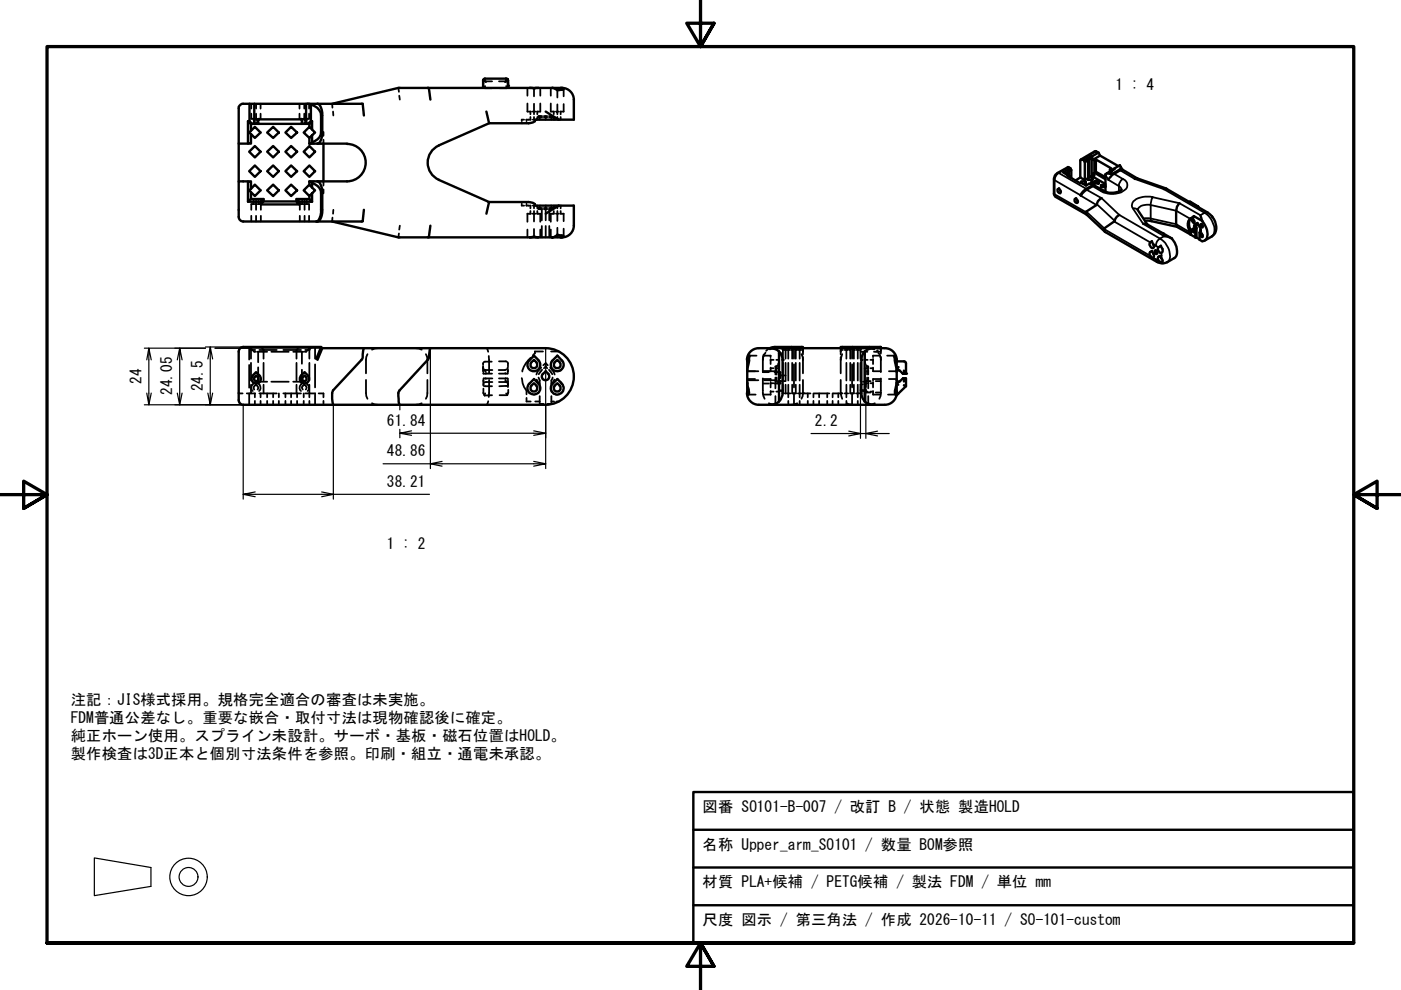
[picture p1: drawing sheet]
<svg xmlns="http://www.w3.org/2000/svg" width="297mm" height="210mm" viewBox="0 0 297 210" stroke-linecap="round" stroke-linejoin="round" font-family="sans-serif">
<!-- layer: Hidden (ISO) -->
<g fill="none" stroke="#000" stroke-width=".38">
<path d="M84.5 18.6l.1 .9M102.4 17v.1M102.5 18v.3M102.5 18.6h.1M102.5 16.9h.1M102.5 17v.2M102.5 17.4v.4M102.5 18.5v.1M102.5 16.9l.1-.2v.2M102.5 16.9l.1 .1v-.1M102.6 16.9l-.1 .2M102.6 18.6l.1 .1"/>
<path d="M102.7 16.7h.2zM102.7 17.2l.4 .2M102.7 18.5v.2M102.7 18.7h1.6M102.9 18.3l-.1 .1M103 17.3v.1M104.3 17.2l-1.4 .1M105.8 17.2h1.4M105.9 18.7h1.6M107.1 17.3v.1M107.2 17.2h.2l-.3 .2M107.2 17.2v.1"/>
<path d="M107.3 18.3l.1 .1M107.4 18.5l.1 .2M107.5 17l.1-.1-.1 .2M107.6 18.6l-.1 .1M107.6 18.6h.1M111.8 18.6v1.7M112.3 18.6h.6M113.2 18.6v.1M113.2 18.8v1.6M113.5 18.6h.5M114.6 18.6v1.7M116.8 18.6v1.7"/>
<path d="M117.2 18.6l.7 .2M118.2 18.6v.2M118.2 19v1.7M118.5 19h.6M118.9 18.6h.1M119.1 18.6h.1M119.5 18.8v1.6M53.3 24.1v1.1M53.3 22v1M53.5 25.2h.3v.4M53.8 25.9v.4M54 25.2h.5"/>
<path d="M54.3 22v1M54.3 24.1v1.5M54.3 25.9v.4M55.1 25.2h-.4M55.2 22v1M55.2 24.1v1.1M63.5 24.1v1.1h.1M63.5 22v1M63.7 25.2h.3M64.3 25.2h.2v.4M64.5 24.1v1.1h.3M64.5 22v1"/>
<path d="M64.5 25.9v.4M65 25.2h.3M65 25.2v.4M65 25.9v.4M65.5 24.1v1.1h-.1M65.5 22v1M65.6 38.5h1M65.6 30.5h1M67.6 38.5h1v.8M68.6 28v.8M68.6 29.6v.9h-1M70.4 22l.1 .8"/>
<path d="M70.6 23.7l.1 .8M84.6 20.3l.2 .8M110.6 25.9v.2M111.1 25.4h-.5v.2M111.6 25.4h.9M111.6 25.4v.2M111.6 25.9v.2M111.8 21.9v1.8h.2M112.1 23.7h.5M112.5 23.7v.5M112.5 24.8v.6M112.9 23.7h.6"/>
<path d="M113 25.4h.4M113.2 22v2.2M113.2 24.8v.6M113.9 23.7h.4M113.9 25.2l-.2 .2M113.9 23.7v.5M113.9 24.8v.6M114.2 24.9h.1M114.2 24.9l-.2 .2M114.2 24.8v.1M114.3 24.6l-.1 .1M114.4 24.8v.3"/>
<path d="M114.4 25.2v.2M114.4 24.9h.5M114.6 21.9v1.8h-.2M114.9 24.6h-.5v.1M115.3 24.6h.4v.1M115.3 24.9h.7M115.7 24.8v.3M115.7 25.2v.2M115.7 24.6h.3M116.4 24.6h.5v.1M116.4 24.9h.5M116.8 21.9v1.8h.1"/>
<path d="M116.9 24.8v.3M116.9 25.2v.2M117 23.7h.5M117 24.9h.2M117 24.6l.2 .1M117.2 24.9l.1 .2M117.2 24.8v.1M117.4 23.7v.5M117.4 24.8v.6M117.5 25.2l.2 .2M117.9 23.7h.3v.5M118.2 22.1v1.6h.3"/>
<path d="M118.2 24.8v.6M118.8 23.7h.5M118.9 23.7v.5M118.9 24.8v.6M119.5 22.1v1.6h-.1M53.3 45.8v1.2M53.4 43.3h-.1v1.2M53.5 43.3h.3M53.8 42.2v.3M53.8 42.9v.4M54 43.3h.3v1.2M54.3 42.9v.4h.2"/>
<path d="M54.3 42.2v.3M54.3 45.8v1.2M54.8 42.9v.4h.3M54.8 42.2v.3M55.2 43.3h.1v1.2M55.3 45.8v1.2M63.6 45.8v1.2M63.6 43.3v1.2M64.1 42.9v.4h-.3M64.1 42.2v.3M64.3 43.3h.5M64.6 42.2v.3"/>
<path d="M64.6 42.9v1.6M64.6 45.8v1.2M65 42.9v.4h.3M65 42.2v.3M65.5 43.3v1.2M65.5 45.8v1.2M68.6 40.2v.8M70.5 46.1l-.1 .9M70.7 44.5l-.1 .8M84.6 49.5l-.1 .8M84.8 47.9l-.2 .8M110.6 43.3v.3h.5"/>
<path d="M110.6 42.8v.3M111.6 43.6h.9M111.6 42.8v.3M111.6 43.3v.3M111.8 48.7v1.6M112 45.3h-.2v1.7M112.1 45.3h.5M112.3 50.3h.6M112.5 43.6v.6M112.5 44.7v.6M112.9 45.3h.6M113 43.6h.4"/>
<path d="M113.2 48.5v1.7M113.2 43.6v.6M113.2 44.7v2.3M113.2 50.3h.1M113.5 50.3h.5M113.7 43.6l.2 .1M113.9 45.3h.4M113.9 43.6v.6M113.9 44.7v.6M114 43.9l.2 .2M114.2 44.1h.1M114.2 44.2l.1 .2"/>
<path d="M114.2 44.1v.1M114.4 43.6v.1M114.4 43.9v.3M114.4 44.2v.2h.5M114.4 44.1h.5M114.4 45.3h.2v1.7M114.6 48.7v1.6M114.9 44.4v2.3M114.9 47.9v2.4M115.3 44.4h.7M115.3 44.1h.7M115.7 43.6v.1"/>
<path d="M115.7 43.9v.3M115.7 44.2v2.5M115.7 47.9v2.4M116.4 44.1h.5M116.5 44.4v2.3M116.5 47.9v2.4M116.8 48.7v1.6M116.9 43.6v.1M116.9 43.9v.3M116.9 44.2v.2h-.5M116.9 45.3h-.1v1.7M117 44.1h.2"/>
<path d="M117 45.3h.5M117.2 44.2l-.2 .2M117.2 44.1v.1M117.3 43.9l-.1 .2M117.4 43.6v.6M117.4 44.7v.6M117.7 43.6l-.2 .1M117.9 50.2l-.7 .1M117.9 45.3h.6M118.2 43.6v.6M118.2 44.7v2.1M118.2 48.3v1.6"/>
<path d="M118.2 50.1v.2M118.8 45.3h.5M118.9 43.6v.6M118.9 44.7v.6M118.9 50.3h.1M119.1 50.3h.1M119.1 49.9l-.6 .1M119.4 45.3h.1v1.6M119.5 48.5v1.6M52.6 73.6l.2 .2M52.8 73.8v2.4M52.8 77.4v4.8"/>
<path d="M52.9 73.6l.2 .2M53 73.9l.2 .3h.9M53.2 74.2v1.8M53.2 76.9v3.8M53.3 73.9l.3 .4M53.8 74.5l.4 .1M54.5 74.6h2.1M54.7 74.6v2.2M54.7 77.9v2.2M55 74.2h3.7M55.3 73.6l.2 .2M55.7 73.9l.2 .3v1.8"/>
<path d="M55.9 76.9v3.8M57.5 74.6h3.7M60.1 74.2h3.7M62.2 74.6h2.1M62.9 76.9v3.8M63.1 73.9l-.2 .3v1.8M63.5 73.6l-.2 .2M64 78.4v2.5h-1.8M64 74.6v2.5M64.7 74.2h.9M65 74.5l-.4 .1M65.5 73.9l-.3 .4"/>
<path d="M65.6 74.2v1.8M65.6 76.9v3.8M65.8 73.9l-.2 .3M65.9 73.6l-.2 .2M66.2 73.6l-.2 .2M66.8 73.6v2.4M66.8 77.3v4.8M77.9 75.1l-.3 1.2v2.9M80.1 73.8l-1.2 .3M88.1 73.8l1.3 .3M90.3 75.1l.3 1.2v2.9M102.4 77.9l.1 .4"/>
<path d="M102.4 77.9l.1 .2M102.4 77.6v.4M102.4 78.1v.2M102.4 78.5v.3M102.5 76.9l-.1 .5M102.5 79l.1 .2M102.7 79.2h.2M102.7 78.4l1.7 .1M102.7 78.6l.3 .2M102.9 79.2h1.4M103.1 73.8l.2 .1 .2 .7M103.6 75.5l.1 3.7"/>
<path d="M104.3 76.7h-1.7M105.8 76.6l1.6 .1M105.8 79.2h1.4M107.1 79.2h.1M107.2 79.2h.1M107.4 78.3l-1.7 .2M107.6 76.8l.1 .8M107.6 79v.2h-.2M107.7 78.3v.5M107.7 78.6l-.1 .2M107.7 77.8l-.1 .3M112.5 75.9a5.4 5.4 0 0 0-1.8 2.9"/>
<path d="M113.4 74.8l-.4 .5M114.7 77.9l-.8 1-.2 .5M114.9 78.4l-.7 .9M115.1 74.5h-1.7v.1M115.2 77.4l.5-.4 .4 .4M115.3 78.1l.4-.4 .3 .4M115.7 77v.2M115.7 77.4v.3M116.4 78.4l.7 .9M116.6 77.9l.8 1 .2 .5M116.8 74.5h1.7M158.4 78.7h2.4"/>
<path d="M158.6 75.4h.1M158.8 75.4h1.6M161.7 78.7h2.7M161.9 75.2l-.2 .9v2.8h1.3M161.9 75.4h1.5v.3M162.3 74.8l-.5 1.2M163.2 73.8l-.8 .6M163.4 76.3h.6M163.4 76.1v1.1M163.4 77.9v.8M163.4 78.1h.6M164.2 78.9h1.3v.3"/>
<path d="M164.3 73.8l-1.1 .3M164.4 78.4v1M164.5 77.7l-.1 .4M164.6 77.7h.1M164.6 76.3h.6M164.6 78.1h.6M164.7 77.7v.4M164.7 78.4v1M164.8 77.4l-.1 .3M165.2 77l-.2 .2M165.4 73.6l.2 .2M165.5 79.4v.8"/>
<path d="M165.5 79.6h.3M165.8 73.9l.4 .3M165.9 73.6l.3 .2M166 74.2v1.8M166 76.9v3.8M166.2 79.6h.4M166.4 74.2h.4M166.4 73.9l.2 .3v1.8M166.6 76.9v3.8M166.9 74.2h.5M167.1 76.9v3.8M167.3 73.9l-.2 .3v1.8"/>
<path d="M167.7 74.2h.3M167.8 73.8l1.2 .3M167.8 73.6l-.2 .2M168 74.2v1.8M168 76.9v3.8M168.1 74.1l-.1 .1M168.2 73.9l.1-.1 .2 .1M168.3 73.6v2.4M168.3 77.3v4.8M168.6 74.1l.1 .1M168.7 74.2h.3M168.7 74.2v1.8"/>
<path d="M168.7 76.9v3.8M169 73.6l.2 .2M169.3 74.2h.5M169.4 73.9l.1 .3v1.8M169.5 76.9v3.8M169.9 75.1l.3 1.2M170 74.2h.2M170.1 73.8l.1 .1M170.2 74.1v.2v-.2M170.2 73.8v.1M170.2 74.5v.7M170.2 75.7v3.5"/>
<path d="M178.2 73.8v.1M178.2 74.1v.2M178.2 74.5v.7M178.2 75.7v3.5M178.3 74.1l-.1 .1h.5M178.4 73.8v.1M178.6 75.1l-.4 1.2M179.1 74.2h.6M179.5 76.9v3.8M179.6 73.9l-.1 .3v1.8M180 74.2h.3M180 73.6l-.2 .2"/>
<path d="M180.3 74.2v1.8M180.3 76.9v3.8M180.4 74.1l-.1 .1M180.5 73.9l.2-.1 .1 .1M180.7 73.6v2.4M180.7 77.3v4.8M180.8 73.8l-.7 .1-.6 .2M180.9 74.1l.1 .1M181 74.2h.3M181 74.2v1.8M181 76.9v3.8M181.3 73.6l.2 .2"/>
<path d="M181.6 74.2h.5M181.7 73.9l.2 .3v1.8M181.9 76.9v3.8M182.2 74.2h.2M182.4 74.6h1.5M182.4 74.2v1.8M182.4 76.9v3.8M182.6 73.9l-.2 .3M183.1 73.6l-.2 .2M183.3 77l.2 .2M183.3 76.3h.7M183.3 78.1h.7"/>
<path d="M183.4 78.4v2.5h-.3M183.4 74.6v2.5M183.7 77.4l.1 .3M183.8 77.7v.4M183.8 78.4v1M183.8 77.7h.2M184 77.7l.1 .4M184.1 78.4v1M184.3 73.8l1.1 .3M184.5 76.3h.6M184.5 78.1h.6M185.1 76.1v1.1"/>
<path d="M185.1 77.9v.8h1.7M185.3 74.6h1.5M186.1 74.3l-.4 .3M186.2 74.8l.3 .4 .3 .8M186.6 75.4h-1.5v.3M186.7 73.8v.1M186.8 73.8v.1M186.8 74.1v.9M186.8 75.7v3.2M186.8 73.6l-.4 .3M188.1 75.4h1.6M188.5 78.7h1.6"/>
<path d="M189.8 75.4h.1M191.6 78.6l.1 .2M191.8 79l.1 .2M50.6 83.4h.8M52.3 83.4h.9M52.8 83.4v2.4M53.2 81.6v1.8h.9M53.8 81.3a1.02 1.02 0 0 0-.2 1.6M54 81.8a.55 .55 0 0 0-.1 .8M54 83.4v.8M54 85v.8M54 81.1l.3-.3 .2 .3"/>
<path d="M54.2 81.6l.1-.1 .1 .1M54.5 81.8a.55 .55 0 0 1 .1 .8M54.7 81.3a1.02 1.02 0 0 1 .2 1.6M54.7 80.8v.1h1.9M54.7 80.6v.1M55 83.4h3.7M55.2 83.4v.8M55.2 85v.8M55.9 81.6v1.8M56.6 83.4v.8M56.6 85v.8M57.5 80.9h3.7"/>
<path d="M57.9 83.4v.8M57.9 85v.8M59.1 83.4v.8M59.1 85v.8M60.1 83.4h3.7M60.5 83.4v.8M60.5 85v.8M61.7 83.4v.8M61.7 85v.8M62.9 81.6v1.8M63 83.4v.8M63 85v.8"/>
<path d="M64 81.3a1.02 1.02 0 0 0-.2 1.6M64.3 81.8a.49 .49 0 0 0-.1 .8M64.3 81.1l.2-.3 .3 .3M64.4 81.6l.1-.1 .1 .1M64.4 83.4v.8M64.4 85v.8M64.7 83.4h1.9M64.8 81.8a.49 .49 0 0 1 0 .8M65 81.3a.97 .97 0 0 1 .2 1.6M65.6 81.6v2.6M65.6 85v.8M66.8 83.3v2.5"/>
<path d="M67.6 83.4h1v.8M68.6 85v.8M77.6 80.6v2.7l.3 1.3M78.9 85.5l1.2 .3M89.4 85.5l-1.3 .3M90.6 80.6v2.7l-.3 1.3M102.5 81.7l.1 .1M102.5 82.4l.1 1.1M102.5 80.6v.9M102.6 81.3l-.1 .3M102.6 83.7l.1 .2M102.7 80.2l-.2 .3"/>
<path d="M102.7 81.9h1.6M102.7 83.7v.2M102.8 80.2h1.6M102.9 83.4l-.1 .1M102.9 80.2l.2 .1M103.5 85.1l-.2 .7h-.2M103.7 80.6l-.1 3.6M104.3 83.8l-1.6 .1M104.4 81l-1.7 .1M105.8 80.2h1.6M105.8 81l1.6 .1M105.9 83.8h1.6"/>
<path d="M107.1 80.3h.1M107.1 80.6l.3 .3M107.3 83.4l.1 .1M107.4 83.7l.1 .1M107.5 80.2l.2 .2M107.5 81.8l-1.6 .1M107.6 81.1l.1 .4M107.6 83.7l-.1 .1M107.6 81.3l.1 .3M107.7 81.7l-.1 .1M107.7 80.7v.3M107.7 81.2v.2"/>
<path d="M107.7 81.4v.7M107.8 82.6l-.1 .9M110.6 80.2a4.8 4.8 0 0 0 1 2.6v.8M111.6 84.4v.7h.9M113.5 85.1h.9M113.8 80.5l.6 .9M114.2 80l.2 .7v1.6M114.4 84v1.6h.9M116.9 85.1h.6M116.9 84v1.6h-.8M117.2 80l-.3 .7v1.6M117.5 80.5l-.6 .9"/>
<path d="M118 85.1h.5M158.4 80.4h1.7M158.4 83.7h.1M158.4 80.6h2.4M158.6 83.7h1.6M161.7 83.2l.4 1.4M161.7 80.4h1.7v.3M161.7 80.2v2.8M161.7 81.3h1.3M162 80.6h2.4M163 85.5l1.3 .3M163.4 81.3h.6"/>
<path d="M163.4 81v1.1M163.4 82.9v.8h-1.6M163.4 83h.6M164.4 80.7h.1M164.4 80v2.3M164.4 84v1.6M164.6 80.7h.1M164.6 81.3h.6M164.6 83h.6M164.7 80.7l.1 .2M164.7 80v.7M165 81.1l.2 .3"/>
<path d="M165.5 80.7v.6h-1.3M165.5 80.8h.3M166 81.6v1.8h.2M166.2 80.8h.4M166.4 83.4h.4M166.6 81.6v1.8M166.9 83.4h.7M167.1 81.6v2.6M167.1 85v.8M168 81.6v1.8h.8M168.3 83.3v2.5M168.7 81.6v1.8"/>
<path d="M169 85.5l-1.2 .3M169.2 83.4h.6M169.5 81.6v2.6M169.5 85v.8M170 83.4h1.8M170.2 80.6v2.7l-.3 1.3M171.3 83.4v.8M171.3 85v.8M172.5 83.4v.8M172.5 85v.8M172.7 83.4h3.1M173.7 83.4v.8"/>
<path d="M173.7 85v.8M175.4 83.4v.8M175.4 85v.8M176.5 83.4v.8M176.5 85v.8M176.7 83.4h1.9M177.7 83.4v.8M177.7 85v.8M178.2 80.6v2.7l.4 1.3M179.1 83.4h.7M179.5 81.6v2.6M179.5 85v.8"/>
<path d="M179.5 85.5l.6 .3h.7M180.3 81.6v1.8h.7v-1.8M180.7 83.3v2.5M181.5 83.4h.6M181.9 81.6v2.6M181.9 85v.8M182.4 81.6v1.8h-.2M182.4 80.9h.4M182.4 81.5h.4M182.4 82.7h.4M183.2 82.7h.4M183.3 81.3h.7"/>
<path d="M183.3 83h.7M183.5 81.1l-.2 .3M183.6 81.3v.2h-.4M183.6 81.5v.6M183.6 82.6v.6h1M183.8 80v.7M183.8 80.7l-.1 .2M183.8 80.7h.2M184 80.7h.1M184.1 80v2.3M184.1 84v1.6M184.5 81.3h.6"/>
<path d="M184.5 83h.6M184.6 80.8h-1v.3M185.1 81v1.1M185.1 82.9v.8h1.6M185.5 85.5l-1.2 .3M185.7 80.8h1.1M185.7 83.2h1.1M186.8 83.2l-.1 .8-.3 .6M186.8 80.2v2.8M186.8 80.4h-1.7v.3M188.3 83.7h1.6M188.5 80.4h1.6"/>
<path d="M190 83.7h.1M190.1 80.6v.1M190.1 80.7l.1 .4M190.4 81.3l.1 .3M191.6 80.2l-.1 .1M191.6 81.7l.2 .1M191.7 80.7l-.1 .2M191.8 80.2h.2M191.9 81.8l.2 .1M191.9 80.2l-.1 .3M192 80.2h.1"/>
</g>
<g fill="#000">
<circle cx="102.5" cy="18.6" r=".19"/>
<circle cx="107.2" cy="17.2" r=".19"/>
<circle cx="107.3" cy="17.2" r=".19"/>
<circle cx="113.2" cy="18.8" r=".19"/>
<circle cx="54.7" cy="25.3" r=".19"/>
<circle cx="64" cy="25.3" r=".19"/>
<circle cx="68.6" cy="30.5" r=".19"/>
<circle cx="68.6" cy="38.5" r=".19"/>
<circle cx="103" cy="79.2" r=".19"/>
<circle cx="170.2" cy="74.2" r=".19"/>
<circle cx="178.2" cy="74.2" r=".19"/>
<circle cx="170.2" cy="83.3" r=".19"/>
<circle cx="170.2" cy="83.4" r=".19"/>
<circle cx="178.2" cy="83.3" r=".19"/>
<circle cx="178.2" cy="83.4" r=".19"/>
<circle cx="190.1" cy="80.7" r=".19"/>
<circle cx="191.4" cy="80.3" r=".19"/>
<circle cx="191.5" cy="80.2" r=".19"/>
</g>
<!-- layer: Visible (ISO) -->
<g fill="none" stroke="#000" stroke-width=".51">
<path d="M90.7 18.6l.2 .1 .3 2.4M107.3 16.7h.1M107.3 16.7l.3 .2M107.3 16.7h-4.7l-.2 .4v1.5M107.6 16.9l.1 .2M107.6 16.9l-.3-.2 .4 .2v.2M107.7 17.1v1.5M107.7 17.1l.1 1.5M112.3 18.6l.9 .2 .9-.2M114.1 18.6h5.1M114.1 18.6h-29.6l-14.1 3.4M117.2 18.6l.5 .2a1.65 1.65 0 0 0 1.8 0l-.6-.2"/>
<path d="M119.2 18.6a2.51 2.51 0 0 1 2.5 2.5M50.6 30.5h2M52.6 38.5h-2v7.4a.99 .99 0 0 0 1 1.1h25.2l.4-2.5M52.6 25.7h.3v-3.7h-1.6a1.04 1.04 0 0 0-.7 1v15.5M52.8 28.1l1.2-1.2 1.2 1.2-1.2 1.1zM52.8 32.2l1.2-1.2 1.2 1.2-1.2 1.2zM52.9 25.7l.6 .6h-.3M52.9 22h1M53.2 27.7v-1.4l-.6-.6v4.8h.6v-2.1M53.5 26.3h1.2M53.9 26.3v-4.3h11v4.3h-.9M54 35.1l1.2 1.2-1.2 1.2-1.2-1.2z"/>
<path d="M54.7 25.3h9.3v1h-9.3zM56.6 36.3l1.3-1.2 1.2 1.2-1.2 1.2zM56.6 32.2l1.3-1.2 1.2 1.2-1.2 1.2zM56.6 28.1l1.3-1.2 1.2 1.2-1.2 1.1zM60.5 32.2l1.2-1.2 1.3 1.2-1.3 1.2zM60.5 28.1l1.2-1.2 1.3 1.2-1.3 1.1zM61.7 35.1l1.3 1.2-1.3 1.2-1.2-1.2zM64.4 28.1l1.2-1.2 1.2 1.2-1.2 1.1zM64.4 32.2l1.2-1.2 1.2 1.2-1.2 1.2zM64.9 22h12l.3 2.5M64.9 26.3h.4M65.2 22a3.5 3.5 0 0 1 2.8 1.9l.1 4.1a2.38 2.38 0 0 1-1.9 2.2l-.6 .3"/>
<path d="M65.6 35.1l1.2 1.2-1.2 1.2-1.2-1.2zM65.6 30.5h1.7M65.6 38.5l.6 .3M65.6 26.9v-.6l.6-.6v1.8M65.6 29.2v1.3M65.6 38.5v.7M65.9 22.1v3.6M66.2 38.8a2.53 2.53 0 0 1 1.9 2.2v3.5a2.34 2.34 0 0 1-1 2.5M66.2 25.7h-.3l-.6 .6h.3M66.2 28.7v1.5M66.2 38.8v1M67.3 22a2.34 2.34 0 0 1 1 2.5v3.5a2.34 2.34 0 0 1-1 2.5"/>
<path d="M67.3 38.5a2.55 2.55 0 0 1 1 2.5v3.5a2.34 2.34 0 0 1-1 2.5M67.3 38.5h-1.7M67.3 30.5h6.3M68.6 30.5v8M73.6 30.5a4 4 0 0 1 3.9 4 4 4 0 0 1-3.9 4h-6.3M103.1 23.7l.6 2.4h8.4l.9-.2 .4-.2v-.3h5.1M103.7 26.1l-10.7 4.8a4 4 0 0 0-2.3 3.6 4 4 0 0 0 2.3 3.6l10.7 4.7-.6 2.5M115.7 23.7l2.8 1.7M121.7 21.1v4.3h-3.2M226.4 37.1v-.9l.2 .2v.8M226.4 37.1l-.2 .1 2.9 1.7 .2-.1 1 .5 .6-.3h.4v-.3v.3M226.4 36.5l-.5 .3"/>
<path d="M226.6 36.4l.5-.4-.2-.3-1.5 .8 1.4 .9h-.2M226.8 37.4v.2M226.9 35.7l-.5-.3-2.2 1.3a1.49 1.49 0 0 0-.7 1.3v3.2l.1 .4 6.9 4M227.1 36v1.8M229 37.6l-1 .7M229.6 39h.5M229.8 34l-.4-.2h-.2l-.2 .2v3.6l1 .6v-3.8M230.1 38.5v.5v-.5h-.9v.3M230.7 37.8v.3h.9M230.7 37.8l-.7 .4M230.9 33.8l.6-.2v-.5l-1.7 .9 .2 .4 .7-.4M231.3 38.7l.3-.2 .2 .4-.1 .3-1.9 1.2-.8 1"/>
<path d="M231.5 33.1h.1l1.3-.7-.6-.4-.2 .1-2.9 1.7M231.5 37.3l2.9 1.7M231.6 37.6v.5v-.5h-.7v-3.8l-.2-.1v4.1M231.6 33.1v.5h-.1v3.7l-.6 .3M231.6 33.6l.1 .3M231.7 33.9l1.5-.9 3.9 2.2M231.7 38.6l.5 .8 1.9 1.1a3.5 3.5 0 0 0 3.7-.3M231.7 33.9l.3 .1M231.8 36.7l.2 .6-.3-.2zM232.2 39.4l-.6 .1-1.4 .9-1 1.1M232.3 36.4v-2.6l-.3 .2v2.6M232.3 33.8l3.3 1.9-.3 .2v.5"/>
<path d="M232.9 38.4v.5v-.5h-.8v.5h.8M232.9 32.4l.3 .6M234.3 39.2v.5v-.5h-.9v.5h.9M234.4 37.6l-2.1-1.2-.3 .2 2.4 1.4M234.7 36.7l-.3 .2v3.7M235.3 35.9l.3 .2 .2-.1M235.6 36.4v-.2v.2h-.4l-.5 .3M235.8 36.1l.4-.3h.1l-.7 .4M236.2 35.8l1.2-.8a.54 .54 0 0 1 0 1 2.82 2.82 0 0 1-2.1 .9l-.6-.2M237.6 35.3l.4 .7M241.1 37.8l-3.2-1.8-2.2 1.2-.7 .9M241.1 37.8l-.5 .1"/>
<path d="M241.1 37.8l6.2 2.2M52.8 40.4l1.2-1.2 1.2 1.2-1.2 1.2zM53.2 40v-1.5h-.6v4.3l.6-.6v-1.5M53.2 42.2h2.7l-.6 .6h-2.7M55.9 42.2v.5l-.6 .6v-.5M55.9 42.7h7l.6 .6h-8.2M56.6 40.4l1.3-1.2 1.2 1.2-1.2 1.2zM60.5 40.4l1.2-1.2 1.3 1.2-1.3 1.2zM62.9 42.7v-.5l.6 .6v.5M62.9 42.2h2.7l.6 .6h-2.7M64.4 40.4l1.2-1.2 1.2 1.2-1.2 1.2zM65.6 41.6v.6"/>
<path d="M66.2 41v1.8M70.4 47l14.1 3.3h27.8M91.2 47.9l-.3 2.4h-.2M103.7 42.8h8.4l.9 .2 .4 .3v.3h5.1M112.3 50.3a2.17 2.17 0 0 1 1.8 0M112.3 50.3h1.8M114.1 50.3h2.9M117 50.3h.5l.7-.5 1.3 .3-.4 .2zM118.5 43.6l-2.8 1.7M118.5 43.6h3.2v4.3M118.9 50.3h.3M121.7 47.8a2.51 2.51 0 0 1-2.5 2.5"/>
<path d="M224.2 40.2l.3-.3 .4 .6-.1 .5-.5-.3zM227.8 42.3l.4-.3 .3 .8a.45 .45 0 0 1-.6 .1 .45 .45 0 0 1-.1-.6zM233.6 42l-.8 .6-.3 .9-2.2 1.4v.3l4 3.9M237.3 45.6l-.5 .3-.6 1.1-2.1 1.5 .1 .6 11.1 6.4a2.17 2.17 0 0 0 2.2 .1l1.5-.9a2.33 2.33 0 0 0 .2-2.8l-.7-1.3M241.2 44.5l2.1 3.1M242.4 47.5l.6-.1 3.6 2.1M242.8 46.8h1l5.8 1.3M243.8 51.4l.4-.2 .5 1-.2 .3a.75 .75 0 0 1-.7-.3 .75 .75 0 0 1 0-.8zM243.8 53.4l.4-.2 .5 1-.1 .3a.68 .68 0 0 1-.7-.2 .68 .68 0 0 1-.1-.7zM244.8 53.2l.2-.1 .4 .7-.2 .1-.3-.1zM245.6 52.4l.5-.3a1.17 1.17 0 0 1 .3 1.4l-.1 .1a.76 .76 0 0 1-.7-1.2zM245.6 54.5l.3-.2 .3 .4a.46 .46 0 0 1 .3 .5 .46 .46 0 0 1-.3 .4 .77 .77 0 0 1-.6-1.1z"/>
<path d="M246.7 49.5l1.8 1.1M246.8 40.1l.5-.1 8.7 5.1a3.5 3.5 0 0 1 1.4 4.6l-2 1.3M246.8 50.1l.8 .1 .9 .4M250.1 43.1l-.5 .7-.2 .9v2.8l.1 .5 3 1.8M252.1 42.8l1.8 .9M252.2 49l.1 .6 .2 .2M252.5 49.8l.9 .5M252.5 48.8l-.3 .2M252.5 48.8v1M252.7 46.6l.3-.1 .2 .7h-.2zM252.8 48.6l.2-.1 .3 .6a.37 .37 0 0 1-.5 0 .37 .37 0 0 1 0-.5zM253 46a1.7 1.7 0 0 0-1 2.5l.2 .5"/>
<path d="M253 46l.1-.2 1.8 1M253 46l.1-.1a1.8 1.8 0 0 0-.6 2.9M253.1 45.8v.1M253.4 50.3l.3 .1M253.4 48.8v1.5M253.6 48.4l.1 2M253.7 48.4v-.7l.3-.2-.4 .3v.6l-.2 .4-.2-.9 .2-.4 .5-.2a2.43 2.43 0 0 1 .7 1.6l-.3 .4 .3-.6M253.7 50.4l.6 .3M254 43.7l.1 .2M254.5 45.6l.4 1.2M254.5 47.7l.3-.2 .2 .5v.2l-.4-.1zM254.5 49.7l.3-.2 .2 .5v.3l-.4-.2z"/>
<path d="M254.9 46.8a3.6 3.6 0 0 1 .8 3.9l-.8 .5-.6-.4v-1.5M53.6 79.6l.7-.7 .7 .7M53.6 79.6a.98 .98 0 0 0 0 1.4 .98 .98 0 0 0 1.4 0 .98 .98 0 0 0 0-1.4M54.3 79.6l.4 .4a.49 .49 0 0 1 0 .7 .49 .49 0 0 1-.7 0 .49 .49 0 0 1 0-.7zM63.8 79.6l.8-.7 .7 .7M63.8 79.6a.98 .98 0 0 0 .1 1.4 .98 .98 0 0 0 1.3 0 .98 .98 0 0 0 .1-1.4M64.2 80l.4-.4 .3 .4a.49 .49 0 0 1 0 .7 .49 .49 0 0 1-.7 0 .49 .49 0 0 1 0-.7zM67.3 76.3l1-2.5-.2-.2h-16.5a.98 .98 0 0 0-1 1v10.2M68.1 73.6l-1 2.5M68.3 73.8h47.4M77.2 73.8l-.4 2.2-6.2 6.8a5.1 5.1 0 0 0 .1 3M91.2 73.8l-.1 .8a2.5 2.5 0 0 1-.4 1.7l-6 6.5a4.4 4.4 0 0 0 0 3h.1"/>
<path d="M112.2 76.4l1-1 1 1M112.2 76.4a1.37 1.37 0 0 0 0 1.9 1.37 1.37 0 0 0 2 0 1.37 1.37 0 0 0 0-1.9M112.6 76.8l.6-.5 .5 .5M112.7 76.8a.73 .73 0 0 0 0 1.1 .73 .73 0 0 0 1 0 .73 .73 0 0 0 0-1.1M115.1 79.3a.79 .79 0 0 0 0 1.1 .79 .79 0 0 0 1.1 0 .79 .79 0 0 0 0-1.1M115.1 79.3l.6-.6 .6 .6M115.7 73.8a6 6 0 0 1 6 6 6 6 0 0 1-6 6M117.6 76.8l.6-.5 .5 .5M117.6 76.8a.73 .73 0 0 0 0 1.1 .73 .73 0 0 0 1.1 0 .73 .73 0 0 0 0-1.1M118.9 78.5a1.28 1.28 0 0 0 .2-2.1l-.9-1a3 3 0 0 0-1.4 1.9 1.37 1.37 0 0 0 .7 1.2 1.37 1.37 0 0 0 1.4 0M158.4 76.3v.3M158.4 78.5v2.9"/>
<path d="M158.9 75.4l-.5 3.1v-2.1l.2-.5zM160.9 73.8a2.51 2.51 0 0 0-2.5 2.5M160.9 73.8h2.5M163.2 73.8l1.1-.2h5.7l.1 .2M163.4 73.8h24.2M163.4 73.8a2.75 2.75 0 0 1 1.8 .7M165.2 74.9h.3M165.2 74.5v10.6M165.2 74.5l.3 .4M165.5 74.9l.4 1.4v7l-.3 1.2-.4 .6M170 73.6h.2v.2M178.6 73.6h-.4v.2"/>
<path d="M183.1 74.9l-.3 .4-.2 1v7l.3 1.2 .5 .6M183.1 74.9h.2M183.4 74.5l-.3 .4M185.1 73.8l-.9 .2-.9 .5v10.6l.9 .5 .9 .2M186.6 73.6h-8l-.2 .2M186.7 73.8l-.1-.2h.2v.2M187.6 73.8a2.51 2.51 0 0 1 2.5 2.5M190.1 76.3v5.1l-.2 .7a1.56 1.56 0 0 0 0 1.6l.2-.7M190.1 76.4l-.2-.5-.4-.5 .6 3.1M190.1 76.6h1.6l.3 .2 .1 .2M190.1 78.8a.39 .39 0 0 1 .7-.2l.6 .6M190.5 77.8l-.4 .8"/>
<path d="M191.5 79.2h.4M191.5 79.2h.1M191.6 78.6l.3 .6M192.1 77.1v2.1h-.2M50.6 84.8a.98 .98 0 0 0 1 1h19.1M54.7 80.1v.5M70.7 85.8h45M112.2 81.3l1-.9a2.89 2.89 0 0 1 1.3 1.7 1.35 1.35 0 0 1-1.7 1.5 1.35 1.35 0 0 1-.6-2.3zM112.6 81.8l.6-.5 .5 .5M112.7 81.8a.73 .73 0 0 0 0 1 .73 .73 0 0 0 1 0 .73 .73 0 0 0 0-1M117 83a1.37 1.37 0 0 0 2.1 .2 1.37 1.37 0 0 0-.2-2.1l-.7-.7-1 .9a1.37 1.37 0 0 0-.2 1.8M117.6 81.8l.6-.5 .5 .5"/>
<path d="M117.6 81.8a.73 .73 0 0 0 0 1 .73 .73 0 0 0 1.1 0 .73 .73 0 0 0 0-1M158.4 83.3a2.51 2.51 0 0 0 2.5 2.5M158.4 81.4v1.9M158.4 81.4l.2 .7a1.74 1.74 0 0 1 .1 1.6l-.3-.2v-.5M160.9 85.8h2.5M163.4 85.8h24.2M165.2 85.1a2.75 2.75 0 0 1-1.8 .7M165.2 82.8h.7M182.6 82.8h.7M190.1 83.8l.4-.4-.4 .5M190.1 81.1v1.9M190.1 83a2.53 2.53 0 0 1-2.5 2.8"/>
<path d="M191.6 81.7l.5 .1M191.9 80.2h-.4l-.7 .7a.39 .39 0 0 1-.7-.3M191.9 80.2h.2v1.7l-1.6 1.5M191.9 80.2l-.3 .7"/>
</g>
<g fill="#000">
<circle cx="107.7" cy="18.2" r=".25"/>
<circle cx="252.2" cy="42.8" r=".25"/>
<circle cx="252.3" cy="46.4" r=".25"/>
<circle cx="165.9" cy="76.3" r=".25"/>
<circle cx="182.6" cy="76.3" r=".25"/>
<circle cx="191.5" cy="79.2" r=".25"/>
<circle cx="192.1" cy="79.2" r=".25"/>
</g>
<!-- layer: Visible Narrow (ISO) -->
<g fill="none" stroke="#000" stroke-width=".38">
<path d="M224.2 36.7h.3M224.5 36.7l-.7 .7-.2 .8-.1-.2M224.5 36.7l9.1 5.3 3.7 3.6 8.6 5M224.5 39.9l-.2 .2M226.6 35.5l-2.1 1.2M231.5 39.3l2 1.2M231.8 36.7l-.1 .2M232.4 32.1l-3 1.7M234.4 37.1l.6 1 2.2 1.4M236.2 36.7v.2l1.9 1M237.2 39.5l.4 .3 .2 .4M237.2 39.5v1.1"/>
<path d="M237.4 36l3.2 1.9 6.2 2.2 8.6 5-.9 .5-4.4-2.5-5.7-1.3M238.1 37.9l-.5 .4-.3 .6-.1 .6M238.1 37.9a1.36 1.36 0 0 1 .9 1.3 1.36 1.36 0 0 1-.9 1.3 4.8 4.8 0 0 1-4.6 0h.6M223.5 41l.1 .2M223.6 41.2l.2 .6M223.6 41.2v-3l8.9 5.3M223.6 41.2l6.7 3.8M228.2 42l-.3 .2M230.3 44.9l3.8 3.5M232.5 43.3l3.8 3.5M234.1 48.5l9.8 5.8M236.2 47l7.7 4.4"/>
<path d="M240.2 44.2l2.2 3.3 4.4 2.6-.9 .5M240.3 42.7a4.6 4.6 0 0 1 4.1-.9l-.2 .5-.2 1.2a2.45 2.45 0 0 0-2.7 .8l-.1 .2a.92 .92 0 0 0-1-.3 1.15 1.15 0 0 1 .1-1.5zM242.4 46.3h1.6M244 46.3l.2 .6M244 46.3l5.4 1.2 2.8 1.7M244.2 53.2l-.4 .2M244.3 51.2l-.5 .2M244.5 54.6l.5 .4M244.5 51.8l.5 .3M245 55l.6 .1M245 52.1l.6 .4M245 55l.3 .5"/>
<path d="M245.9 50.6a4.2 4.2 0 0 1 2 4.6l-.4 .4M245.9 50.6l-.6 .6-.3 .9M245.9 54.3l-.3 .2M246.1 52.1l-.5 .3M246.2 53.6l.1 .6-.1 .5M252.2 42.8h.1M252.3 42.8l1.6 .9M252.3 42.8h.1M252.6 46.3l-.3 .1-2.9-1.7-5.4-1.2v2.8M253 46.5l-.2 .1M253 48.5l-.2 .1M253.4 47.5l.3 .1"/>
<path d="M253.7 43.7h.2M253.9 43.7h.1M253.9 43.7l.1 .2M254.1 43.9h.1M254.8 47.5l-.2 .1M254.8 49.5l-.2 .1M256 45.1l-.4-.1-.2 .1a4.3 4.3 0 0 1 1.9 4.6l-.4 .4"/>
</g>
<!-- layer: Border (ISO) -->
<path d="M148.5 -.1v10l-2.9-5h5.8l-2.9 5 2.9-5M0 104.9h10l-5-2.9v5.8l5-2.9-5 2.9M297 104.9h-10l5-2.9v5.8l-5-2.9 5 2.9M10 199.9v-190h277v190h-277h277M151.4 204.9l-2.9-5 2.9 5h-5.8l2.9-5v10" fill="none" stroke="#000" stroke-width=".7"/>
<!-- layer: Title (ISO) -->
<path d="M147 167.9h140v32h-140zM147 175.9h140M147 183.9h140M147 191.9h140" fill="none" stroke="#000" stroke-width=".51"/>
<!-- layer: Sketch Geometry (ISO) -->
<g fill="none" stroke="#000" stroke-width=".25">
<path d="M20 181.9l12 2v4l-12 2z"/>
<circle cx="40" cy="185.9" r="4"/>
<circle cx="40" cy="185.9" r="2"/>
</g>
<!-- layer: Dimension (ISO) -->
<g fill="none" stroke="#000" stroke-width=".25">
<path d="M30.6 73.8h13M31.6 73.8l-.5 2.5M32.1 76.3l-.5-2.5v12l-.5-2.5M38.1 73.8l-.5 2.5M38.6 76.3l-.5-2.5v12l-.5-2.5M43.6 73.6h23.2M44.6 73.6l-.5 2.5M45.1 76.1l-.5-2.5v12.2l-.5-2.5M45.6 73.8h70.1v25.5M91.2 73.8v25.5M30.6 85.8h85.1M32.1 83.3l-.5 2.5"/>
<path d="M38.6 83.3l-.5 2.5M45.1 83.3l-.5 2.5M51.6 85.8v20M70.7 85.8v20M81.2 98.3h10l2.5 .5M84.8 91.9l2.4 .4M84.8 85.8v1.1M84.8 91v1.8M87.2 91.3l-2.4 .6h30.9l-2.5 .4M93.7 97.8l-2.5 .5h24.5l-2.5 .5M113.2 91.3l2.5 .6M113.2 97.8l2.5 .5"/>
<path d="M172 91.9h10.4l-2.4 .5M180 91.4l6.1 1M182.4 81.5v11.4M183.6 81.5v11.4M186.1 91.4l-2.5 .5h4.9M51.6 104.8l2.5 .5M54.1 104.3l-2.5 .5h19.1l-2.5 .5M68.2 104.3l2.5 .5h20.4"/>
</g>
<g font-size="3.2">
<text x="236.5" y="19.1">1 : 4</text>
<text x="30" y="81.3" transform="rotate(-90 30 81.3)">24</text>
<text x="36.5" y="83.8" transform="rotate(-90 36.5 83.8)">24.05</text>
<text x="43" y="83" transform="rotate(-90 43 83)">24.5</text>
<text x="82" y="90.3">61.84</text>
<text x="172.8" y="90.3">2.2</text>
<text x="82" y="96.7">48.86</text>
<text x="82" y="103.2">38.21</text>
<text x="82" y="116.4">1 : 2</text>
<text x="15" y="149.6">注記：JIS様式採用。規格完全適合の審査は未実施。</text>
<text x="15" y="153.4">FDM普通公差なし。重要な嵌合・取付寸法は現物確認後に確定。</text>
<text x="15" y="157.1">純正ホーン使用。スプライン未設計。サーボ・基板・磁石位置はHOLD。</text>
<text x="15" y="160.9">製作検査は3D正本と個別寸法条件を参照。印刷・組立・通電未承認。</text>
<text x="149" y="172.1">図番 SO101-B-007 / 改訂 B / 状態 製造HOLD</text>
<text x="149" y="180.1">名称 Upper_arm_SO101 / 数量 BOM参照</text>
<text x="149" y="188.1">材質 PLA+候補 / PETG候補 / 製法 FDM / 単位 mm</text>
<text x="149" y="196.1">尺度 図示 / 第三角法 / 作成 2026-10-11 / SO-101-custom</text>
</g>
</svg>
